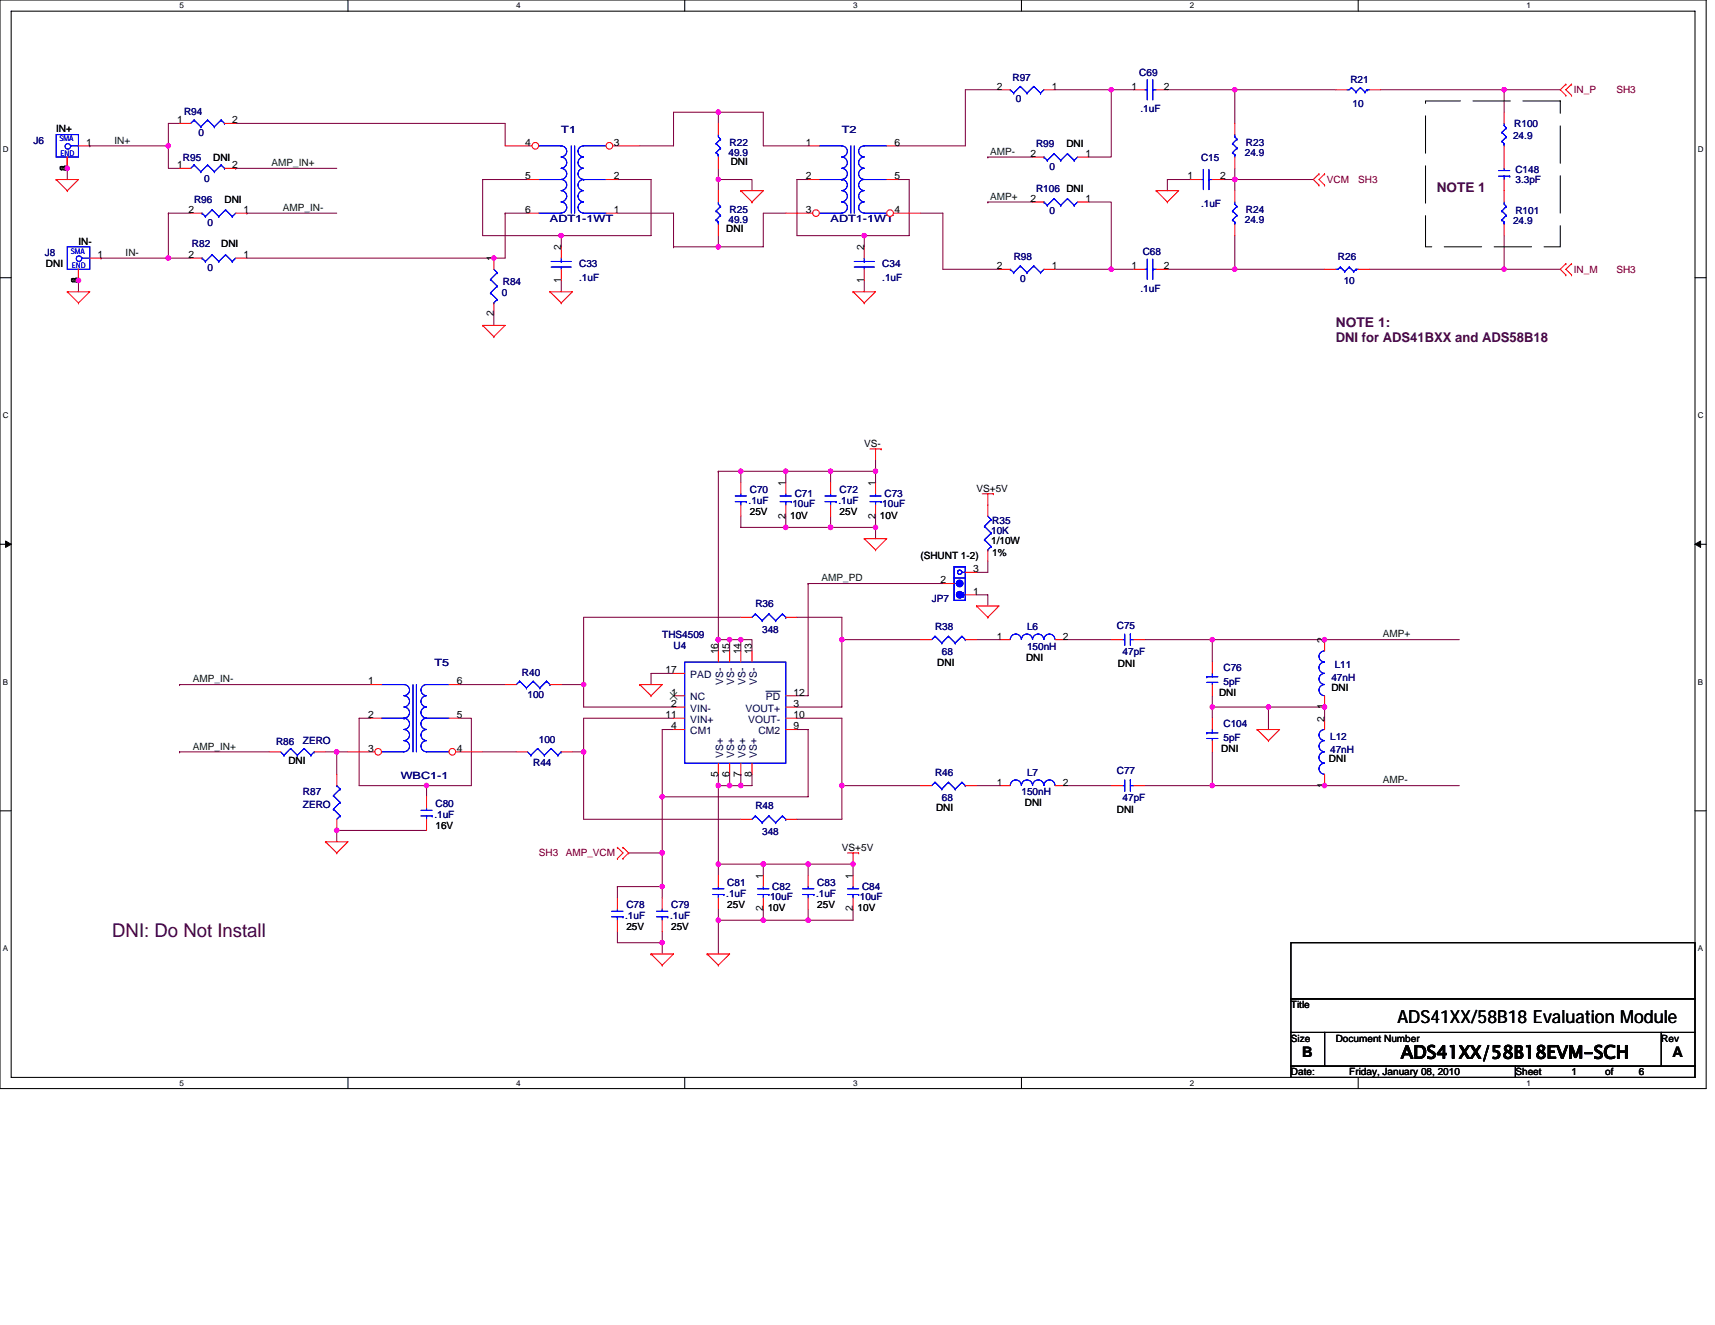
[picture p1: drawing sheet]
<svg xmlns="http://www.w3.org/2000/svg" width="279mm" height="216mm" viewBox="0 0 279 216" stroke-linecap="round" stroke-linejoin="round" font-family="sans-serif">
<path d="M0 0h278v177.4h-278zM1.8 1.8h274.3v173.8h-274.3z" fill="none" stroke="#000" stroke-width=".17"/>
<g fill="#fff">
<path d="M29.3 .2h.7v1.5h-.7z"/>
<path d="M29.3 175.7h.7v1.5h-.7z"/>
</g>
<path d="M56.7 0v1.8M56.7 175.6v1.8" fill="none" stroke="#000" stroke-width=".17"/>
<g fill="#fff">
<path d="M84.1 .2h.7v1.5h-.7z"/>
<path d="M84.1 175.7h.7v1.5h-.7z"/>
</g>
<path d="M111.5 0v1.8M111.5 175.6v1.8" fill="none" stroke="#000" stroke-width=".17"/>
<g fill="#fff">
<path d="M139 .2h.7v1.5h-.7z"/>
<path d="M139 175.7h.7v1.5h-.7z"/>
</g>
<path d="M166.4 0v1.8M166.4 175.6v1.8" fill="none" stroke="#000" stroke-width=".17"/>
<g fill="#fff">
<path d="M193.8 .2h.8v1.5h-.8z"/>
<path d="M193.8 175.7h.8v1.5h-.8z"/>
</g>
<path d="M221.3 0v1.8M221.3 175.6v1.8" fill="none" stroke="#000" stroke-width=".17"/>
<g fill="#fff">
<path d="M248.7 .2h.7v1.5h-.7z"/>
<path d="M248.7 175.7h.7v1.5h-.7z"/>
<path d="M.5 23.5h.9v1.5h-.9z"/>
<path d="M276.6 23.5h1v1.5h-1z"/>
<path d="M.5 67h.9v1.4h-.9z"/>
<path d="M276.6 67h1v1.4h-1z"/>
</g>
<path d="M0 45.3h1.8M276.1 45.3h1.9" fill="none" stroke="#000" stroke-width=".17"/>
<g fill="#fff">
<path d="M.5 110.4h.8v1.5h-.8z"/>
<path d="M276.6 110.4h.9v1.5h-.9z"/>
</g>
<path d="M0 88.7h1.8M276.1 88.7h1.9" fill="none" stroke="#000" stroke-width=".17"/>
<path d="M.9 88.2l.9 .5-.9 .5zM276.1 88.7l1-.5v1z" fill="#000" stroke="#000" stroke-width=".16"/>
<g fill="#fff">
<path d="M.5 153.8h.8v1.5h-.8z"/>
<path d="M276.6 153.8h.9v1.5h-.9z"/>
</g>
<path d="M0 132.1h1.8M276.1 132.1h1.9M210.3 153.6h65.8v9.2h-65.8zM210.3 162.8h65.8v5.4h-65.8zM210.3 168.2h5.5v5.5h-5.5zM210.3 173.7h36.6v1.9h-36.6zM215.8 168.2h54.9v5.5h-54.9zM246.9 173.7h29.2v1.9h-29.2zM270.7 168.2h5.4v5.5h-5.4z" fill="none" stroke="#000" stroke-width=".17"/>
<g fill="none" stroke="#800040" stroke-width=".17">
<path d="M117 18.3h-7.3v5.5h-5.5M117 18.3h.1M117 18.3v1.8M117 18.3h7.4v5.5h7.3M162.8 14.6h-5.5v9.2h-11M171.9 14.6h9.1M181 14.6h.1M181 14.6v11h-3.6M181 14.6h3.7M190.2 14.6h11M201.2 14.6v5.5M201.2 14.6h.1"/>
<path d="M201.2 14.6h16.4M224.9 14.6h20.1M245 14.6h.1M245 14.6h9.2M245 14.6v3.7M11 27.4h.1M11 27.4v1.9M14.6 23.8h.1M14.6 23.8h12.8M27.4 23.8h.1M27.4 23.8v3.6h1.9M27.4 34.7h3.7"/>
<path d="M27.4 34.7h.1M27.4 34.7v7.4M29.3 20.1h-1.9v3.7M38.4 20.1h43.9v3.7M38.4 27.4h.1M38.4 27.4h16.5M40.2 34.7h.1M40.2 34.7h14.7M82.3 34.7v7.4h-1.8M82.3 34.7h.1M82.3 34.7h3.6M85.9 29.3h-7.3v9.1h12.8"/>
<path d="M91.4 38.4h.1M91.4 38.4v1.8M100.6 34.7h9.1v5.5M100.6 29.3h5.5v9.1h-14.7M117 38.4v1.8M117 27.4v1.9M117 29.3h5.5v1.8M117 29.3h.1M117 29.3v1.8M128 34.7h-3.6v5.5h-7.4M131.7 29.3h-1.9v9.1h11M140.8 38.4h.1"/>
<path d="M140.8 38.4v1.8M146.3 29.3h1.8v9.1h-7.3M149.9 34.7h3.7v9.2h9.2M160.9 25.6h.1M160.9 32.9h.1M160.9 25.6h7.3M160.9 32.9h7.3M177.4 32.9h3.6v11M193.8 29.3h-3.6v1.8M199.3 29.3h1.9M201.2 29.3h.1M201.2 38.4v5.5"/>
<path d="M201.2 27.4v1.9M201.2 29.3v1.8M201.2 29.3h12.8M245 38.4v5.5M12.8 45.7h.1M12.8 45.7v1.8M16.4 42.1h.1M16.4 42.1h11M27.4 42.1h3.7M40.2 42.1h40.3M80.5 42.1h.1M80.5 51.2v1.8"/>
<path d="M91.4 45.7v1.8M109.7 40.2h.1M109.7 40.2h7.3M140.8 45.7v1.8M171.9 43.9h9.1M181 43.9h.1M181 43.9h3.7M190.2 43.9h11M201.2 43.9h.1M201.2 43.9h14.6M223.1 43.9h21.9M245 43.9h.1"/>
<path d="M245 43.9h9.2M117 76.8h.1M117 76.8h3.7M117 76.8v27.4M120.7 76.8v1.8M120.7 76.8h7.3M128 76.8h.1M128 76.8h7.3M128 76.8v1.8M135.3 76.8h.1M135.3 76.8h7.3M135.3 76.8v1.8"/>
<path d="M142.6 76.8h.1M142.6 75v1.8M142.6 76.8v1.8M120.7 84.1v1.8h7.3M128 84.1v1.8M128 85.9h.1M128 85.9h14.6M131.7 95.1h.1M131.7 95.1v18.3h-1.9M131.7 95.1h21.9M135.3 84.1v1.8M135.3 85.9h.1"/>
<path d="M142.6 85.9v1.9M142.6 84.1v1.8M159.1 96.9h1.8v1.8M160.9 91.4v1.9h-1.8M29.3 111.5h.1M29.3 111.5h31M60.3 117h-1.8v11h11M75 117h1.8v11h-7.3M75 111.5h7.3M91.4 111.5h3.7M95.1 111.5h.1M95.1 111.5v3.7h14.6"/>
<path d="M109.7 118.9h-1.8v10.9M109.7 109.7h-3.6v1.8M109.7 117h-14.6v5.5M117 104.2v1.9M117 104.2h.1M117 104.2h3.7M118.9 104.2h.1M118.9 104.2v1.9M120.7 104.2v1.9M120.7 100.6h-25.6v10.9M120.7 104.2h1.8v1.9M129.8 118.9h1.9v10.9h-23.8"/>
<path d="M129.8 100.6h7.4v3.6M129.8 117h7.4v11M137.2 104.2v11h-7.4M137.2 104.2h12.7M137.2 104.2h.1M159.1 104.2h3.7M173.7 104.2h7.3M186.5 104.2h11M197.5 104.2h.1M197.5 115.2h.1M197.5 104.2h18.3M197.5 113.4v1.8h9.2"/>
<path d="M197.5 104.2v3.7M197.5 115.2v1.8M206.7 115.2h.1M206.7 115.2h9.1M206.7 115.2v3.7M215.8 104.2h.1M215.8 115.2h.1M215.8 104.2h21.9M215.8 115.2v1.8M29.3 122.5h.1M29.3 122.5h14.6M53 122.5h1.9"/>
<path d="M54.9 122.5h.1M54.9 135.3v1.9M54.9 135.3h.1M54.9 122.5h1.8M54.9 122.5v3.7M54.9 135.3h14.6M69.5 128h.1M69.5 128v1.8M78.6 122.5h5.5M93.3 122.5h1.8M95.1 122.5v11h25.6M95.1 122.5h.1"/>
<path d="M102.4 139h.1M102.4 139h5.5M107.9 129.8h.1M107.9 129.8v9.2M107.9 139h.1M107.9 139v5.5M117 126.2v1.8M117 128v12.8M117 128h.1M117 128h1.9M118.9 128h1.8M118.9 126.2v1.8"/>
<path d="M120.7 126.2h.1M120.7 126.2v1.8M122.5 126.2v1.8h-1.8M137.2 128v5.5h-7.4M137.2 128h.1M137.2 128h12.7M159.1 128h3.7M173.7 128h7.3M186.5 128h11M197.5 122.5v5.5M197.5 128h.1M197.5 128h40.2"/>
<path d="M215.8 128h.1M100.6 144.5v1.8M100.6 144.5h.1M100.6 151.8v1.8h7.3M100.6 144.5h7.3M107.9 153.6h.1M107.9 144.5v1.8M107.9 151.8v1.8M107.9 153.6v1.8M117 149.9v5.5M117 140.8h.1M117 140.8v1.8"/>
<path d="M117 148.1v1.8M117 149.9h.1M117 140.8h7.4M124.4 149.9h.1M124.4 140.8h7.3v1.8M124.4 140.8h.1M124.4 140.8v1.8M124.4 148.1v1.8M131.7 140.8h7.3v1.8M131.7 140.8h.1M131.7 149.9h.1M131.7 148.1v1.8"/>
<path d="M139 148.1v1.8h-22"/>
</g>
<g fill="#f0f" stroke="#f0f" stroke-width=".17">
<circle cx="95.1" cy="111.5" r=".36"/>
<circle cx="107.9" cy="153.6" r=".35"/>
<circle cx="107.9" cy="129.8" r=".35"/>
<circle cx="120.7" cy="104.2" r=".36"/>
<circle cx="118.8" cy="104.2" r=".36"/>
<circle cx="107.9" cy="144.4" r=".35"/>
<circle cx="107.9" cy="139" r=".35"/>
<circle cx="135.3" cy="85.9" r=".36"/>
<circle cx="128" cy="85.9" r=".36"/>
<circle cx="142.6" cy="85.9" r=".36"/>
<circle cx="128" cy="76.8" r=".36"/>
<circle cx="135.3" cy="76.8" r=".36"/>
<circle cx="142.6" cy="76.8" r=".36"/>
<circle cx="215.8" cy="104.2" r=".36"/>
<circle cx="117" cy="104.2" r=".36"/>
<circle cx="215.8" cy="128" r=".36"/>
<circle cx="95.1" cy="122.5" r=".36"/>
<circle cx="120.7" cy="76.8" r=".36"/>
<circle cx="124.3" cy="149.9" r=".36"/>
<circle cx="137.1" cy="104.2" r=".36"/>
<circle cx="124.3" cy="140.8" r=".36"/>
<circle cx="117" cy="140.8" r=".36"/>
<circle cx="139" cy="140.8" r=".36"/>
<circle cx="131.7" cy="140.8" r=".36"/>
<circle cx="118.8" cy="128" r=".36"/>
<circle cx="117" cy="128" r=".36"/>
<circle cx="120.7" cy="128" r=".36"/>
<circle cx="131.7" cy="149.9" r=".36"/>
<circle cx="137.1" cy="128" r=".36"/>
<circle cx="69.5" cy="128" r=".36"/>
<circle cx="54.8" cy="122.5" r=".36"/>
<circle cx="54.8" cy="135.3" r=".36"/>
<circle cx="197.5" cy="104.2" r=".36"/>
<circle cx="197.5" cy="115.2" r=".35"/>
<circle cx="197.5" cy="128" r=".36"/>
<circle cx="215.8" cy="115.2" r=".35"/>
<circle cx="91.4" cy="38.4" r=".36"/>
<circle cx="80.4" cy="42" r=".35"/>
<circle cx="12.8" cy="45.7" r=".36"/>
<circle cx="10.9" cy="27.4" r=".36"/>
<circle cx="117" cy="18.3" r=".36"/>
<circle cx="117" cy="40.2" r=".36"/>
<circle cx="201.2" cy="29.2" r=".36"/>
<circle cx="117" cy="29.2" r=".35"/>
<circle cx="140.8" cy="38.4" r=".36"/>
<circle cx="206.6" cy="115.2" r=".35"/>
<circle cx="117" cy="149.9" r=".36"/>
<circle cx="201.2" cy="14.6" r=".36"/>
<circle cx="201.2" cy="43.9" r=".36"/>
<circle cx="245" cy="14.6" r=".35"/>
<circle cx="245" cy="43.9" r=".35"/>
<circle cx="27.4" cy="23.8" r=".36"/>
<circle cx="27.4" cy="42" r=".36"/>
<circle cx="181" cy="43.9" r=".35"/>
<circle cx="181" cy="14.6" r=".35"/>
</g>
<g fill="none" stroke="#f00" stroke-width=".17">
<path d="M255.1 13.7h.1M255.1 15.5h.1M255.1 13.7l-.9 .9 .9 .9M256 15.5h.1M256 13.7h.1M256 13.7l-.9 .9 .9 .9M9.1 29.3h3.7l-1.8 1.8M9.1 29.3h.1M9.1 29.3l1.9 1.8M11 31.1h.1M29.3 27.4h1.8M36.6 27.4h1.8"/>
<path d="M120.7 31.1h3.7l-1.9 1.8M120.7 31.1h.1M120.7 31.1l1.8 1.8M122.5 32.9h.1M188.4 31.1h3.6l-1.8 1.8M188.4 31.1h.1M188.4 31.1l1.8 1.8M190.2 32.9h.1M214.9 28.3h.1M214.9 30.2h.1M214.9 28.3l-.9 1 .9 .9M215.8 30.2h.1"/>
<path d="M215.8 28.3h.1M215.8 28.3l-.9 1 .9 .9M11 47.5h3.6l-1.8 1.9M11 47.5h.1M11 47.5l1.8 1.9M12.8 49.4h.1M78.6 53h3.7l-1.8 1.9M78.6 53h.1M78.6 53l1.9 1.9M80.5 54.9h.1M89.6 47.5h3.7l-1.9 1.9M89.6 47.5h.1"/>
<path d="M89.6 47.5l1.8 1.9M91.4 49.4h.1M139 47.5h3.6l-1.8 1.9M139 47.5h.1M139 47.5l1.8 1.9M140.8 49.4h.1M255.1 43h.1M255.1 44.8h.1M255.1 43l-.9 .9 .9 .9M256 44.8h.1M256 43h.1M256 43l-.9 .9 .9 .9"/>
<path d="M141.7 73.2h1.9M142.6 73.2v1.8M143.6 73.2h.1M140.8 87.8h3.7l-1.9 1.8M140.8 87.8h.1M140.8 87.8l1.8 1.8M142.6 89.6h.1M159.1 98.7h3.7l-1.9 1.9M159.1 98.7h.1M159.1 98.7l1.8 1.9M160 80.5h1.8M160.9 80.5v1.8"/>
<path d="M161.8 80.5h.1M104.2 111.5h3.7l-1.8 1.9M104.2 111.5h.1M104.2 111.5l1.9 1.9M106.1 113.4h.1M160.9 100.6h.1M204.8 118.9h3.7l-1.8 1.8M204.8 118.9h.1M204.8 118.9l1.9 1.8M53 137.2h3.7l-1.8 1.8M53 137.2h.1M53 137.2l1.9 1.8"/>
<path d="M54.9 139h.1M84.1 122.5h1.8M91.4 122.5h1.9M100.6 139.9h.1M100.6 138.1h.1M100.6 138.1l.9 .9-.9 .9M101.5 138.1h.1M101.5 139.9h.1M101.5 138.1l.9 .9-.9 .9M138.1 139h1.8M139 139v1.8M139.9 139h.1"/>
<path d="M206.7 120.7h.1M106.1 155.4h3.6l-1.8 1.9M106.1 155.4h.1M106.1 155.4l1.8 1.9M107.9 157.3h.1M115.2 155.4h3.7l-1.9 1.9M115.2 155.4h.1M115.2 155.4l1.8 1.9M117 157.3h.1"/>
</g>
<path d="M232.2 16.4h22v23.8h-22z" fill="none" stroke="#000" stroke-width=".16" stroke-dasharray="6.1 2"/>
<g fill="none" stroke="#00f" stroke-width=".17">
<path d="M31.6 26.9h.1M31.6 26.9l-.5 .5M31.6 26.9l1.1 1.1M32.7 28h.1M33.8 26.9h.1M33.8 26.9l-1.1 1.1M33.8 26.9l1.1 1.1M34.9 28h.1M36 26.9h.1M36 26.9l-1.1 1.1M36 26.9l.6 .5M36.6 27.4h.1"/>
<path d="M62.2 111.5h3.6a.91 .91 0 0 1 .9 1 .91 .91 0 0 1-.9 .9 .91 .91 0 0 1 .9 .9 .91 .91 0 0 1-.9 .9M62.2 117h3.6M65.8 115.2a.9 .9 0 0 1 .9 .9 .9 .9 0 0 1-.9 .9M65.8 117a.91 .91 0 0 1 .9 .9 .91 .91 0 0 1-.9 1M65.8 118.9a.9 .9 0 0 1 .9 .9 .9 .9 0 0 1-.9 .9 .91 .91 0 0 1 .9 .9 .91 .91 0 0 1-.9 .9M65.8 117h.1M67.3 111.5v11M67.8 111.5v11M69.5 115.2a.9 .9 0 0 0-.9 .9 .9 .9 0 0 0 .9 .9M69.5 117a.91 .91 0 0 0-.9 .9 .91 .91 0 0 0 .9 1M69.5 118.9a.91 .91 0 0 0-.9 .9 .91 .91 0 0 0 .9 .9 .9 .9 0 0 0-.9 .9 .9 .9 0 0 0 .9 .9M69.5 117h3.7"/>
<path d="M73.2 111.5h-3.7a.91 .91 0 0 0-.9 1 .91 .91 0 0 0 .9 .9 .91 .91 0 0 0-.9 .9 .91 .91 0 0 0 .9 .9M62.2 122.5h3.6M69.5 122.5h3.7M85.9 122.5l.6 .6M86.5 123.1h.1M87.6 122h.1M87.6 122l-1.1 1.1M87.6 122l1.1 1.1M88.7 123.1h.1M89.8 122h.1M89.8 122l-1.1 1.1M89.8 122l1.1 1.1"/>
<path d="M90.9 123.1h.1M91.4 122.5h.1M91.4 122.5l-.5 .6"/>
</g>
<circle cx="61.6" cy="122.5" r=".54" fill="#fff" stroke="#f00" stroke-width=".17"/>
<path d="M60.3 117h1.9M60.3 111.5h1.9M73.2 117h1.8M73.2 111.5h1.8M56.7 122.5h4.4" fill="none" stroke="#f00" stroke-width=".17"/>
<circle cx="73.7" cy="122.5" r=".54" fill="#fff" stroke="#f00" stroke-width=".17"/>
<g fill="none" stroke="#f00" stroke-width=".17">
<path d="M162.8 14.6h1.8M170.1 14.6h1.8M184.7 14.6h1.8M188.4 14.6h1.8M217.6 14.6h1.9M223.1 14.6h1.8M245 18.3v1.8M11 25.6v1.8M12.8 23.8h1.8M29.3 20.1h1.8M31.1 34.7h1.8M36.6 20.1h1.8"/>
<path d="M38.4 34.7h1.8M117 20.1v1.8M117 25.6v1.8M168.2 25.6h1.9M175.6 25.6h1.8M193.8 29.3h1.9M197.5 29.3h1.8M201.2 20.1v1.8M201.2 25.6v1.8M245 23.8v3.6M245 29.3v1.8M12.8 43.9v1.8"/>
<path d="M14.6 42.1h1.8M91.4 40.2v1.9M91.4 43.9v1.8M162.8 43.9h1.8M170.1 43.9h1.8M120.7 78.6v1.9M128 78.6v1.9M120.7 82.3v1.8M128 82.3v1.8M153.6 95.1h1.8M157.3 96.9h1.8M157.3 93.3h1.8"/>
<path d="M160.9 82.3v1.8M160.9 89.6v1.8M109.7 113.4h1.8M109.7 115.2h1.8M109.7 118.9h1.8M109.7 117h1.8M109.7 109.7h1.8M117 106.1v1.8M118.9 106.1v1.8M120.7 106.1v1.8M120.7 100.6h1.8M122.5 106.1v1.8"/>
<path d="M128 100.6h1.8M128 113.4h1.8M128 115.2h1.8M128 118.9h1.8M128 117h1.8M162.8 104.2h1.8M171.9 104.2h1.8M181 104.2h1.9M184.7 104.2h1.8M197.5 117v1.9M215.8 104.2v1.9M215.8 113.4v1.8"/>
<path d="M215.8 117v1.9M69.5 129.8v1.9M69.5 133.5v1.8M74.3 122.5h4.3M117 124.4v1.8M118.9 124.4v1.8M120.7 124.4v1.8M122.5 124.4v1.8M149.9 128h1.9M157.3 128h1.8M162.8 128h1.8M171.9 128h1.8"/>
<path d="M181 128h1.9M184.7 128h1.8M197.5 120.7v1.8M215.8 126.2v1.8M107.9 146.3v1.8M107.9 149.9v1.9"/>
</g>
<g fill="none" stroke="#00f" stroke-width=".17">
<path d="M31.6 19.6h.1M31.6 19.6l-.5 .5M31.6 19.6l1.1 1.1M33.8 19.6h.1M33.8 19.6l-1.1 1.1M33.8 19.6l1.1 1.1M36 19.6h.1M36 19.6l-1.1 1.1M36 19.6l.6 .5M164.6 14.6h.1M164.6 14.6l.5 .6M165.1 15.2h.1"/>
<path d="M166.2 14.1h.1M166.2 14.1l1.1 1.1M166.2 14.1l-1.1 1.1M167.3 15.2h.1M168.4 14.1h.1M168.4 14.1l1.1 1.1M168.4 14.1l-1.1 1.1M169.5 15.2h.1M170.1 14.6l-.6 .6M186.5 14.6h.4M186.9 13v3.3M187.8 13v3.3"/>
<path d="M187.8 14.6h.1M187.8 14.6h.6M220.2 14.3h.1M220.2 14.3l-.4 .3h-.3M220.2 14.3l.7 .7M220.9 15h.1M221.6 14.3h.1M221.6 14.3l-.7 .7M221.6 14.3l.8 .7M222.4 15h.1M222.7 14.6h.1M222.7 14.6l-.3 .4"/>
<path d="M222.7 14.6h.4M9.1 21.9h3.7v3.7h-3.7zM11.5 23.8h1.3M32.7 20.7h.1M32.9 34.7h.1M32.9 34.7l.6 .6M33.5 35.3h.1M34.6 34.2h.1M34.6 34.2l1 1.1M34.6 34.2l-1.1 1.1M34.9 20.7h.1M35.6 35.3h.1"/>
<path d="M36.6 20.1h.1M36.7 34.2h.1M36.7 34.2l1.1 1.1M36.7 34.2l-1.1 1.1M37.8 35.3h.1M38.4 34.7l-.6 .6M87.8 23.8h3.6a.9 .9 0 0 1 .9 .9 .9 .9 0 0 1-.9 .9 .92 .92 0 0 1 .9 .9 .92 .92 0 0 1-.9 .9M87.8 34.7h3.6M87.8 29.3h3.6M91.4 29.3a.9 .9 0 0 1 .9 .9 .9 .9 0 0 1-.9 .9M91.4 27.4a.9 .9 0 0 1 .9 .9 .9 .9 0 0 1-.9 .9M91.4 31.1a.91 .91 0 0 1 .9 .9 .91 .91 0 0 1-.9 .9 .91 .91 0 0 1 .9 .9 .91 .91 0 0 1-.9 .9"/>
<path d="M93.1 23.8v10.9M93.6 23.8v10.9M95.1 29.3a.9 .9 0 0 0-.9 .9 .9 .9 0 0 0 .9 .9M95.1 27.4a.9 .9 0 0 0-.9 .9 .9 .9 0 0 0 .9 .9M95.1 31.1a.91 .91 0 0 0-.9 .9 .91 .91 0 0 0 .9 .9 .91 .91 0 0 0-.9 .9 .91 .91 0 0 0 .9 .9M95.1 34.7h3.6M95.1 29.3h.1M95.1 29.3h3.6M98.7 23.8h-3.6a.91 .91 0 0 0-.9 .9 .91 .91 0 0 0 .9 .9 .91 .91 0 0 0-.9 .9 .91 .91 0 0 0 .9 .9M116.7 23.4h.1M116.7 24.9h.1M116.7 23.4l.7 .7"/>
<path d="M116.7 24.9l.3 .3M117 25.2h.1M117 21.9v.4l.4 .4M117 25.2v.4M117.4 22.7h.1M117.4 24.1h.1M117.4 22.7l-.7 .7M117.4 24.1l-.7 .8M170.1 25.6h.1M170.1 25.6l.5 .5M170.6 26.1h.1M171.7 25h.1"/>
<path d="M171.7 25l1.1 1.1M171.7 25l-1.1 1.1M172.8 26.1h.1M173.9 25h.1M173.9 25l1.1 1.1M173.9 25l-1.1 1.1M175 26.1h.1M175.6 25.6l-.6 .5M195.7 29.3h.3M196 27.6v3.3M197 27.6v3.3M197 29.3h.1"/>
<path d="M197 29.3h.5M200.8 23.4h.1M200.8 24.9h.1M200.8 23.4l.7 .7M200.8 24.9l.4 .3M201.2 25.2h.1M201.2 21.9v.4l.3 .4M201.2 25.2v.4M201.5 22.7h.1M201.5 24.1h.1M201.5 22.7l-.7 .7M201.5 24.1l-.7 .8"/>
<path d="M244.1 27.8h1.9M244.1 28.7h1.9M244.7 21.6h.1M244.7 23h.1M244.7 21.6l.7 .7M244.7 23l.3 .4M245 23.4h.1M245 20.1v.4l.4 .3M245 27.4v.4M245 28.7v.6M245 23.4v.4M245.4 20.8h.1"/>
<path d="M245.4 22.3h.1M245.4 20.8l-.7 .8M245.4 22.3l-.7 .7M246 28.7h.1M11 40.2h3.6v3.7h-3.6zM13.3 42.1h1.3M89.8 42.6h3.3M89.8 43.5h3.3M91.4 43.5v.4M91.4 42.6h.1M91.4 42.1v.5M164.6 43.9h.1"/>
<path d="M164.6 43.9l.5 .5M165.1 44.4h.1M166.2 43.3h.1M166.2 43.3l1.1 1.1M166.2 43.3l-1.1 1.1M167.3 44.4h.1M168.4 43.3h.1M168.4 43.3l1.1 1.1M168.4 43.3l-1.1 1.1M169.5 44.4h.1M170.1 43.9l-.6 .5M119.8 80.8h1.8"/>
<path d="M119.8 81.7h1.8M120.7 80.5v.3M120.7 81.7v.6M121.6 81.7h.1M127.1 80.8h1.8M127.1 81.7h1.8M128 80.5v.3M128 81.7v.6M128.9 81.7h.1M155.4 92.4h1.9v5.4h-1.9zM155.4 94.2h.1M155.4 95.1h.6"/>
<path d="M155.4 94.2h1.9M156 96.6h.9v.7h-.9zM156.7 93.3h.6M156.9 96.9h.1M156.9 96.9h.4M160.4 85.8h.1M160.4 87.9h.1M160.4 85.8l1.1 1.1M160.4 87.9l1.1 1.1M160.9 89.6h.1M160.9 84.1l.6 .6M161.5 84.7h.1"/>
<path d="M161.5 86.9h.1M161.5 89h.1M161.5 84.7l-1.1 1.1M161.5 89l-.6 .6M161.5 86.9l-1.1 1M111.5 107.9h16.5v16.5h-16.5zM123.1 100h.1M123.1 100l-.6 .6M123.1 100l1.1 1.1M124.2 101.1h.1M125.3 100h.1M125.3 100l-1.1 1.1"/>
<path d="M125.3 100l1.1 1.1M126.4 101.1h.1M127.5 100h.1M127.5 100l-1.1 1.1M127.5 100l.5 .6M128 100.6h.1M164.6 104.2a.9 .9 0 0 1 .9-.9 .9 .9 0 0 1 .9 .9M166.4 104.2a.9 .9 0 0 1 .9-.9 .9 .9 0 0 1 .9 .9M168.2 104.2a.91 .91 0 0 1 .9-.9 .91 .91 0 0 1 1 .9M170.1 104.2a.9 .9 0 0 1 .9-.9 .9 .9 0 0 1 .9 .9M182.9 104.2h.3M183.2 103.3v1.9"/>
<path d="M184.1 104.2h.6M184.1 103.3h.1M184.1 103.3v1.9M196.6 119.4h.1M196.6 119.4h1.8M197.5 118.9v.5M215.8 118.9a.91 .91 0 0 0-.9 .9 .91 .91 0 0 0 .9 .9 .9 .9 0 0 0-.9 .9 .9 .9 0 0 0 .9 .9M215.8 111.5a.9 .9 0 0 0-.9 .9 .9 .9 0 0 0 .9 .9M215.8 107.9a.92 .92 0 0 0-.9 .9 .92 .92 0 0 0 .9 .9 .9 .9 0 0 0-.9 .9 .9 .9 0 0 0 .9 .9M215.8 106.1a.9 .9 0 0 0-.9 .9 .9 .9 0 0 0 .9 .9M68.6 132h1.8M68.6 132.9h1.8"/>
<path d="M69.5 131.7v.3M69.5 132.9v.6M70.4 132.9h.1M152.3 127.5h.1M152.3 127.5l-.5 .5M152.3 127.5l1.1 1.1M153.4 128.6h.1M154.5 127.5h.1M154.5 127.5l-1.1 1.1M154.5 127.5l1.1 1.1M155.6 128.6h.1M156.7 127.5h.1"/>
<path d="M156.7 127.5l-1.1 1.1M156.7 127.5l.6 .5M157.3 128h.1M164.6 128a.9 .9 0 0 1 .9-.9 .9 .9 0 0 1 .9 .9M166.4 128a.9 .9 0 0 1 .9-.9 .9 .9 0 0 1 .9 .9M168.2 128a.91 .91 0 0 1 .9-.9 .91 .91 0 0 1 1 .9M170.1 128a.9 .9 0 0 1 .9-.9 .9 .9 0 0 1 .9 .9M182.9 128h.3M183.2 127.1v1.8M184.1 128h.6M184.1 127.1h.1M184.1 127.1v1.8"/>
<path d="M196.6 120.3h1.8M197.5 120.3v.4M215.8 122.5a.92 .92 0 0 0-.9 .9 .92 .92 0 0 0 .9 1 .9 .9 0 0 0-.9 .9 .9 .9 0 0 0 .9 .9M107 148.5h1.8M107 149.4h1.8M107.9 148.1v.4M107.9 149.4v.5M108.8 149.4h.1"/>
<circle cx="11" cy="23.9" r=".45"/>
<circle cx="12.9" cy="42.1" r=".45"/>
<circle cx="156.3" cy="95.1" r=".36"/>
<circle cx="156.3" cy="93.2" r=".35"/>
</g>
<g fill="#00f" stroke="#00f" stroke-width=".17">
<circle cx="156.3" cy="95.1" r=".54"/>
<circle cx="156.3" cy="96.9" r=".54"/>
</g>
<path d="M109.2 112.8l1.1 1.1M110.3 112.8l-1.1 1.1" fill="none" stroke="#00db00" stroke-width=".16"/>
<path d="M124.8 112.6h2.3" fill="none" stroke="#000040" stroke-width=".16"/>
<circle cx="99.3" cy="23.8" r=".54" fill="#fff" stroke="#f00" stroke-width=".17"/>
<path d="M85.9 29.3h1.9M85.9 34.7h1.9M98.7 29.3h1.9M98.7 34.7h1.9M99.8 23.8h4.4" fill="none" stroke="#f00" stroke-width=".17"/>
<circle cx="87.2" cy="23.8" r=".54" fill="#fff" stroke="#f00" stroke-width=".17"/>
<g fill="none" stroke="#f00" stroke-width=".17">
<path d="M82.3 23.8h4.4M117 31.1v1.8M117 36.6v1.8M168.2 32.9h1.9M175.6 32.9h1.8M201.2 31.1v1.8M201.2 36.6v1.8M245 31.1v1.8M245 36.6v1.8M31.1 42.1h1.8M38.4 42.1h1.8M80.5 42.1v1.8"/>
<path d="M80.5 49.4v1.8M140.8 40.2v1.9M140.8 43.9v1.8M215.8 43.9h1.8M221.3 43.9h1.8M135.3 78.6v1.9M142.6 78.6v1.9M135.3 82.3v1.8M142.6 82.3v1.8M82.3 111.5h1.8M89.6 111.5h1.8M149.9 104.2h1.9"/>
<path d="M157.3 104.2h1.8M197.5 107.9v1.8M197.5 111.5v1.9M43.9 122.5h1.8M51.2 122.5h1.8M54.9 126.2v1.8M54.9 133.5v1.8M120.7 133.5h1.8M128 133.5h1.8M100.6 146.3v1.8M100.6 149.9v1.9M117 142.6v1.9"/>
<path d="M117 146.3v1.8M124.4 142.6v1.9M124.4 146.3v1.8M131.7 142.6v1.9M131.7 146.3v1.8M139 142.6v1.9M139 146.3v1.8"/>
</g>
<g fill="none" stroke="#00f" stroke-width=".17">
<path d="M116.7 34.4h.1M116.7 35.8h.1M116.7 34.4l.7 .7M116.7 35.8l.3 .4M117 36.2h.1M117 32.9v.4l.4 .3M117 36.2v.4M117.4 33.6h.1M117.4 35.1h.1M117.4 33.6l-.7 .8M117.4 35.1l-.7 .7M133.5 34.7h3.7"/>
<path d="M133.5 23.8h3.7M133.5 29.3h3.7M137.1 27.4a.9 .9 0 0 1 .9 .9 .9 .9 0 0 1-.9 .9 .91 .91 0 0 1 .9 .9 .91 .91 0 0 1-.9 1M137.1 31.1a.91 .91 0 0 1 .9 .9 .91 .91 0 0 1-.9 .9 .91 .91 0 0 1 .9 .9 .91 .91 0 0 1-.9 .9M137.1 23.8a.91 .91 0 0 1 .9 .9 .91 .91 0 0 1-.9 .9 .91 .91 0 0 1 .9 .9 .91 .91 0 0 1-.9 .9M137.2 29.3h.1M138.6 23.8v10.9M139.2 23.8v10.9M140.8 27.4a.9 .9 0 0 0-.9 .9 .9 .9 0 0 0 .9 .9M140.8 29.3a.9 .9 0 0 0-.9 .9 .9 .9 0 0 0 .9 .9M140.8 31.1a.92 .92 0 0 0-.9 .9 .92 .92 0 0 0 .9 .9 .9 .9 0 0 0-.9 .9 .9 .9 0 0 0 .9 .9M140.8 29.3h3.7"/>
<path d="M140.8 34.7h3.7M144.5 23.8h-3.7a.91 .91 0 0 0-.9 .9 .91 .91 0 0 0 .9 .9 .91 .91 0 0 0-.9 .9 .91 .91 0 0 0 .9 .9M170.1 32.9h.1M170.1 32.9l.5 .6M170.6 33.5h.1M171.7 32.4h.1M171.7 32.4l1.1 1.1M171.7 32.4l-1.1 1.1M172.8 33.5h.1M173.9 32.4h.1M173.9 32.4l1.1 1.1M173.9 32.4l-1.1 1.1"/>
<path d="M175 33.5h.1M175.6 32.9l-.6 .6M200.8 34.4h.1M200.8 35.8h.1M200.8 34.4l.7 .7M200.8 35.8l.4 .4M201.2 36.2h.1M201.2 32.9v.4l.3 .3M201.2 36.2v.4M201.5 33.6h.1M201.5 35.1h.1M201.5 33.6l-.7 .8"/>
<path d="M201.5 35.1l-.7 .7M244.7 34.4h.1M244.7 35.8h.1M244.7 34.4l.7 .7M244.7 35.8l.3 .4M245 36.2h.1M245 32.9v.4l.4 .3M245 36.2v.4M245.4 33.6h.1M245.4 35.1h.1M245.4 33.6l-.7 .8M245.4 35.1l-.7 .7"/>
<path d="M32.9 42.1h.1M32.9 42.1l.6 .5M33.5 42.6h.1M34.6 41.5h.1M34.6 41.5l1 1.1M34.6 41.5l-1.1 1.1M35.6 42.6h.1M36.7 41.5h.1M36.7 41.5l1.1 1.1M36.7 41.5l-1.1 1.1M37.8 42.6h.1M38.4 42.1l-.6 .5"/>
<path d="M79.9 45.5h.1M79.9 47.7h.1M79.9 45.5l1.1 1.1M79.9 47.7l1.1 1.1M80.5 49.4h.1M80.5 43.9l.5 .5M81 44.4h.1M81 46.6h.1M81 48.8h.1M81 44.4l-1.1 1.1M81 46.6l-1.1 1.1M81 48.8l-.5 .6"/>
<path d="M139.2 42.6h3.3M139.2 43.5h3.3M140.8 43.5v.4M140.8 42.6h.1M140.8 42.1v.5M218.4 43.5h.1M218.4 43.5l-.4 .4h-.4M218.4 43.5l.7 .7M219.1 44.2h.1M219.8 43.5h.1M219.8 43.5l-.7 .7M219.8 43.5l.7 .7"/>
<path d="M220.5 44.2h.1M220.9 43.9h.1M220.9 43.9l-.4 .3M220.9 43.9h.4M134.4 80.8h1.8M134.4 81.7h1.8M135.3 80.5v.3M135.3 81.7v.6M136.2 81.7h.1M141.7 80.8h1.9M141.7 81.7h1.9M142.6 80.5v.3"/>
<path d="M142.6 81.7v.6M143.6 81.7h.1M84.7 111h.1M84.7 111l-.6 .5M84.7 111l1.1 1.1M85.8 112.1h.1M86.9 111h.1M86.9 111l-1.1 1.1M86.9 111l1 1.1M87.9 112.1h.1M89 111h.1M89 111l-1.1 1.1"/>
<path d="M89 111l.6 .5M89.6 111.5h.1M152.3 103.7h.1M152.3 103.7l-.5 .5M152.3 103.7l1.1 1.1M153.4 104.8h.1M154.5 103.7h.1M154.5 103.7l-1.1 1.1M154.5 103.7l1.1 1.1M155.6 104.8h.1M156.7 103.7h.1M156.7 103.7l-1.1 1.1"/>
<path d="M156.7 103.7l.6 .5M157.3 104.2h.1M196.6 111.2h1.8M196.6 110.3h.1M196.6 110.3h1.8M197.5 111.2v.3M197.5 109.7v.6M45.7 122.5l.6 .6M46.3 123.1h.1M47.3 122h.1M47.3 122l-1 1.1M47.3 122l1.2 1.1"/>
<path d="M48.5 123.1h.1M49.6 122h.1M49.6 122l1.1 1.1M49.6 122l-1.1 1.1M50.7 123.1h.1M51.2 122.5h.1M51.2 122.5l-.5 .6M54.3 131.8h.1M54.3 129.6h.1M54.3 131.8l1.1 1.1M54.3 129.6l1.1 1.1M54.9 128h.1"/>
<path d="M54.9 128l.5 .6M55.4 132.9h.1M55.4 130.7h.1M55.4 128.6h.1M55.4 132.9l-.5 .6M55.4 130.7l-1.1 1.1M55.4 128.6l-1.1 1M123.1 132.9h.1M123.1 132.9l-.6 .6M123.1 132.9l1.1 1.1M124.2 134h.1M125.3 132.9h.1"/>
<path d="M125.3 132.9l-1.1 1.1M125.3 132.9l1.1 1.1M126.4 134h.1M127.5 132.9h.1M127.5 132.9l-1.1 1.1M127.5 132.9l.5 .6M128 133.5h.1M99.7 148.5h1.8M99.7 149.4h1.8M100.6 148.1v.4M100.6 149.4v.5M101.5 149.4h.1"/>
<path d="M116.1 144.8h1.8M116.1 145.8h1.8M117 144.5v.3M117 145.8v.5M117.9 145.8h.1M123.4 144.8h1.9M123.4 145.8h1.9M124.4 144.5v.3M124.4 145.8v.5M125.3 145.8h.1M130.7 144.8h1.9M130.7 145.8h1.9"/>
<path d="M131.7 144.5v.3M131.7 145.8v.5M132.6 145.8h.1M138.1 144.8h1.8M138.1 145.8h1.8M139 144.5v.3M139 145.8v.5M139.9 145.8h.1"/>
</g>
<circle cx="132.9" cy="34.7" r=".54" fill="#fff" stroke="#f00" stroke-width=".17"/>
<path d="M128 34.7h4.4M131.7 29.3h1.8M131.7 23.8h1.8M144.5 29.3h1.8M144.5 23.8h1.8" fill="none" stroke="#f00" stroke-width=".17"/>
<circle cx="145" cy="34.7" r=".54" fill="#fff" stroke="#f00" stroke-width=".17"/>
<path d="M145.6 34.7h4.3M184.7 43.9h1.8M188.4 43.9h1.8" fill="none" stroke="#f00" stroke-width=".17"/>
<path d="M186.5 43.9h.4M186.9 42.2v3.3M187.8 42.2v3.3M187.8 43.9h.1M187.8 43.9h.6" fill="none" stroke="#00f" stroke-width=".17"/>
<g fill="#f0f" stroke="#f0f" stroke-width=".17">
<circle cx="95.1" cy="111.5" r=".36"/>
<circle cx="107.9" cy="153.6" r=".35"/>
<circle cx="107.9" cy="129.8" r=".35"/>
<circle cx="120.7" cy="104.2" r=".36"/>
<circle cx="118.8" cy="104.2" r=".36"/>
<circle cx="107.9" cy="144.4" r=".35"/>
<circle cx="107.9" cy="139" r=".35"/>
<circle cx="135.3" cy="85.9" r=".36"/>
<circle cx="128" cy="85.9" r=".36"/>
<circle cx="142.6" cy="85.9" r=".36"/>
<circle cx="128" cy="76.8" r=".36"/>
<circle cx="135.3" cy="76.8" r=".36"/>
<circle cx="142.6" cy="76.8" r=".36"/>
<circle cx="215.8" cy="104.2" r=".36"/>
<circle cx="117" cy="104.2" r=".36"/>
<circle cx="215.8" cy="128" r=".36"/>
<circle cx="95.1" cy="122.5" r=".36"/>
<circle cx="120.7" cy="76.8" r=".36"/>
<circle cx="124.3" cy="149.9" r=".36"/>
<circle cx="137.1" cy="104.2" r=".36"/>
<circle cx="124.3" cy="140.8" r=".36"/>
<circle cx="117" cy="140.8" r=".36"/>
<circle cx="139" cy="140.8" r=".36"/>
<circle cx="131.7" cy="140.8" r=".36"/>
<circle cx="118.8" cy="128" r=".36"/>
<circle cx="117" cy="128" r=".36"/>
<circle cx="120.7" cy="128" r=".36"/>
<circle cx="131.7" cy="149.9" r=".36"/>
<circle cx="137.1" cy="128" r=".36"/>
<circle cx="69.5" cy="128" r=".36"/>
<circle cx="54.8" cy="122.5" r=".36"/>
<circle cx="54.8" cy="135.3" r=".36"/>
<circle cx="197.5" cy="104.2" r=".36"/>
<circle cx="197.5" cy="115.2" r=".35"/>
<circle cx="197.5" cy="128" r=".36"/>
<circle cx="215.8" cy="115.2" r=".35"/>
<circle cx="91.4" cy="38.4" r=".36"/>
<circle cx="80.4" cy="42" r=".35"/>
<circle cx="12.8" cy="45.7" r=".36"/>
<circle cx="10.9" cy="27.4" r=".36"/>
<circle cx="117" cy="18.3" r=".36"/>
<circle cx="117" cy="40.2" r=".36"/>
<circle cx="201.2" cy="29.2" r=".36"/>
<circle cx="117" cy="29.2" r=".35"/>
<circle cx="140.8" cy="38.4" r=".36"/>
<circle cx="206.6" cy="115.2" r=".35"/>
<circle cx="117" cy="149.9" r=".36"/>
<circle cx="201.2" cy="14.6" r=".36"/>
<circle cx="201.2" cy="43.9" r=".36"/>
<circle cx="245" cy="14.6" r=".35"/>
<circle cx="245" cy="43.9" r=".35"/>
<circle cx="27.4" cy="23.8" r=".36"/>
<circle cx="27.4" cy="42" r=".36"/>
<circle cx="181" cy="43.9" r=".35"/>
<circle cx="181" cy="14.6" r=".35"/>
</g>
<text font-size="3.1" fill="#400040" x="18.3" y="152.7">DNI: Do Not Install</text>
<g font-size="2.9">
<text x="227.7" y="166.8">ADS41XX/58B18 Evaluation Module</text>
<text x="228.2" y="172.5">ADS41XX/58B18EVM-SCH</text>
</g>
<g font-size="2.4">
<text x="212.1" y="172.3">B</text>
<text x="272.5" y="172.3">A</text>
</g>
<g font-size="2.2" fill="#400040">
<text x="234.1" y="31.3">NOTE 1</text>
<text x="217.6" y="53.2">NOTE 1:</text>
<text x="217.6" y="55.8">DNI for ADS41BXX and ADS58B18</text>
</g>
<g font-size="1.7">
<text x="162.4" y="14.6">2</text>
<text x="171.3" y="14.6">1</text>
<text x="184.3" y="14.6">1</text>
<text x="189.6" y="14.6">2</text>
<text x="14.1" y="23.7">1</text>
<text x="28.9" y="20.1">1</text>
<text x="37.8" y="20.1">2</text>
<text x="85.6" y="23.7">4</text>
<text x="100" y="23.7">3</text>
<text x="131.3" y="23.7">1</text>
<text x="145.7" y="23.7">6</text>
<text x="10.9" y="27.8" transform="rotate(-90 10.9 27.8)">5</text>
<text x="10.9" y="27.8" transform="rotate(-90 10.9 27.8)">2</text>
<text x="10.9" y="27.8" transform="rotate(-90 10.9 27.8)">3</text>
<text x="10.9" y="27.8" transform="rotate(-90 10.9 27.8)">4</text>
<text x="28.9" y="27.4">1</text>
<text x="37.8" y="27.4">2</text>
<text x="85.6" y="29.2">5</text>
<text x="100" y="29.2">2</text>
<text x="131.3" y="29.2">2</text>
<text x="145.7" y="29.2">5</text>
<text x="167.9" y="25.6">2</text>
<text x="176.8" y="25.6">1</text>
<text x="193.5" y="29.2">1</text>
<text x="198.8" y="29.2">2</text>
<text x="30.7" y="34.7">2</text>
<text x="39.7" y="34.7">1</text>
<text x="85.6" y="34.7">6</text>
<text x="100" y="34.7">1</text>
<text x="131.3" y="34.7">3</text>
<text x="145.7" y="34.7">4</text>
<text x="167.9" y="32.9">2</text>
<text x="176.8" y="32.9">1</text>
<text x="91.4" y="40.8" transform="rotate(-90 91.4 40.8)">2</text>
<text x="140.8" y="40.8" transform="rotate(-90 140.8 40.8)">2</text>
<text x="12.8" y="46.1" transform="rotate(-90 12.8 46.1)">5</text>
<text x="12.8" y="46.1" transform="rotate(-90 12.8 46.1)">2</text>
<text x="12.8" y="46.1" transform="rotate(-90 12.8 46.1)">3</text>
<text x="12.8" y="46.1" transform="rotate(-90 12.8 46.1)">4</text>
<text x="15.9" y="42">1</text>
<text x="30.7" y="42">2</text>
<text x="39.7" y="42">1</text>
<text x="80.4" y="42.6" transform="rotate(-90 80.4 42.6)">1</text>
<text x="91.4" y="46.1" transform="rotate(-90 91.4 46.1)">1</text>
<text x="140.8" y="46.1" transform="rotate(-90 140.8 46.1)">1</text>
<text x="162.4" y="43.9">2</text>
<text x="171.3" y="43.9">1</text>
<text x="184.3" y="43.9">1</text>
<text x="189.6" y="43.9">2</text>
<text x="80.4" y="51.6" transform="rotate(-90 80.4 51.6)">2</text>
<text x="128" y="79.2" transform="rotate(-90 128 79.2)">1</text>
<text x="142.6" y="79.2" transform="rotate(-90 142.6 79.2)">1</text>
<text x="128" y="84.5" transform="rotate(-90 128 84.5)">2</text>
<text x="142.6" y="84.5" transform="rotate(-90 142.6 84.5)">2</text>
<text x="153.2" y="95.1">2</text>
<text x="158.5" y="93.2">3</text>
<text x="158.5" y="96.9">1</text>
<text x="117" y="106.6" transform="rotate(-90 117 106.6)">16</text>
<text x="118.9" y="106.6" transform="rotate(-90 118.9 106.6)">15</text>
<text x="120.7" y="106.6" transform="rotate(-90 120.7 106.6)">14</text>
<text x="122.5" y="106.6" transform="rotate(-90 122.5 106.6)">13</text>
<text x="162.4" y="104.2">1</text>
<text x="173.2" y="104.2">2</text>
<text x="215.8" y="104.8" transform="rotate(-90 215.8 104.8)">2</text>
<text x="60" y="111.5">1</text>
<text x="74.4" y="111.5">6</text>
<text x="108.4" y="109.7">17</text>
<text x="109.3" y="113.3">1</text>
<text x="129.3" y="113.3">12</text>
<text x="60" y="117">2</text>
<text x="74.4" y="117">5</text>
<text x="108.4" y="117">11</text>
<text x="109.3" y="115.2">2</text>
<text x="109.3" y="118.9">4</text>
<text x="129.3" y="117">10</text>
<text x="129.3" y="115.2">3</text>
<text x="129.3" y="118.9">9</text>
<text x="215.8" y="117.6" transform="rotate(-90 215.8 117.6)">2</text>
<text x="215.8" y="115.6" transform="rotate(-90 215.8 115.6)">1</text>
<text x="60" y="122.5">3</text>
<text x="74.4" y="122.5">4</text>
<text x="117" y="126.6" transform="rotate(-90 117 126.6)">5</text>
<text x="118.9" y="126.6" transform="rotate(-90 118.9 126.6)">6</text>
<text x="120.7" y="126.6" transform="rotate(-90 120.7 126.6)">7</text>
<text x="122.5" y="126.6" transform="rotate(-90 122.5 126.6)">8</text>
<text x="162.4" y="128">1</text>
<text x="173.2" y="128">2</text>
<text x="215.8" y="128.4" transform="rotate(-90 215.8 128.4)">1</text>
<text x="124.3" y="143.2" transform="rotate(-90 124.3 143.2)">1</text>
<text x="139" y="143.2" transform="rotate(-90 139 143.2)">1</text>
<text x="124.3" y="148.5" transform="rotate(-90 124.3 148.5)">2</text>
<text x="139" y="148.5" transform="rotate(-90 139 148.5)">2</text>
</g>
<g font-size="1.7" fill="#000040">
<text x="112.5" y="110.5">PAD</text>
<text x="117.8" y="111.6" transform="rotate(-90 117.8 111.6)">VS-</text>
<text x="119.6" y="111.6" transform="rotate(-90 119.6 111.6)">VS-</text>
<text x="121.5" y="111.6" transform="rotate(-90 121.5 111.6)">VS-</text>
<text x="123.3" y="111.6" transform="rotate(-90 123.3 111.6)">VS-</text>
<text x="112.5" y="114.1">NC</text>
<text x="112.5" y="116">VIN-</text>
<text x="112.5" y="119.6">CM1</text>
<text x="112.5" y="117.8">VIN+</text>
<text x="121.5" y="116">VOUT+</text>
<text x="121.9" y="117.8">VOUT-</text>
<text x="123.6" y="119.6">CM2</text>
<text x="124.8" y="114.1">PD</text>
<text x="117.8" y="123.4" transform="rotate(-90 117.8 123.4)">VS+</text>
<text x="119.6" y="123.4" transform="rotate(-90 119.6 123.4)">VS+</text>
<text x="121.5" y="123.4" transform="rotate(-90 121.5 123.4)">VS+</text>
<text x="123.3" y="123.4" transform="rotate(-90 123.3 123.4)">VS+</text>
</g>
<g font-size="1.6" fill="#000080">
<text x="165" y="13.2">R97</text>
<text x="165.5" y="16.7">0</text>
<text x="185.6" y="12.4">C69</text>
<text x="220" y="13.5">R21</text>
<text x="220.4" y="17.4">10</text>
<text x="5.5" y="23.4">J6</text>
<text x="30" y="18.7">R94</text>
<text x="32.4" y="22.1">0</text>
<text x="91.4" y="21.6">T1</text>
<text x="118.9" y="23.8">R22</text>
<text x="137.2" y="21.6">T2</text>
<text x="168.8" y="24">R99</text>
<text x="185.8" y="18.3">.1uF</text>
<text x="203" y="23.8">R23</text>
<text x="246.5" y="22.7">24.9</text>
<text x="246.7" y="20.7">R100</text>
<text x="29.8" y="26.2">R95</text>
<text x="33.3" y="29.6">0</text>
<text x="118.7" y="25.4">49.9</text>
<text x="171" y="27.6">0</text>
<text x="195.7" y="26.2">C15</text>
<text x="202.8" y="25.4">24.9</text>
<text x="246.9" y="28.2">C148</text>
<text x="246.9" y="29.8">3.3pF</text>
<text x="31.6" y="33.1">R96</text>
<text x="118.9" y="34.8">R25</text>
<text x="168.8" y="31.3">R106 DNI</text>
<text x="171" y="34.9">0</text>
<text x="195.7" y="33.7">.1uF</text>
<text x="203" y="34.8">R24</text>
<text x="246.9" y="34.9">R101</text>
<text x="7.3" y="41.7">J8</text>
<text x="31.3" y="40.2">R82</text>
<text x="33.8" y="36.8">0</text>
<text x="89.6" y="36.2">ADT1-1WT</text>
<text x="118.7" y="36.4">49.9</text>
<text x="135.3" y="36.2">ADT1-1WT</text>
<text x="186.2" y="41.5">C68</text>
<text x="202.8" y="36.4">24.9</text>
<text x="246.5" y="36.6">24.9</text>
<text x="33.8" y="44.1">0</text>
<text x="81.9" y="46.5">R84</text>
<text x="94.4" y="43.5">C33</text>
<text x="94.4" y="45.7">.1uF</text>
<text x="143.7" y="43.5">C34</text>
<text x="143.7" y="45.7">.1uF</text>
<text x="165.1" y="42.4">R98</text>
<text x="166.2" y="45.9">0</text>
<text x="185.8" y="47.6">.1uF</text>
<text x="218" y="42.4">R26</text>
<text x="218.9" y="46.3">10</text>
<text x="81.7" y="48.3">0</text>
<text x="122" y="82.1">.1uF</text>
<text x="122.2" y="80.3">C70</text>
<text x="129.1" y="82.7">10uF</text>
<text x="129.5" y="81">C71</text>
<text x="136.6" y="82.1">.1uF</text>
<text x="136.8" y="80.3">C72</text>
<text x="143.7" y="82.7">10uF</text>
<text x="144.1" y="81">C73</text>
<text x="161.5" y="87.1">10K</text>
<text x="161.6" y="85.4">R35</text>
<text x="123.1" y="99">R36</text>
<text x="151.8" y="98">JP7</text>
<text x="107.9" y="103.9">THS4509</text>
<text x="109.7" y="105.7">U4</text>
<text x="124.2" y="103.1">348</text>
<text x="152.3" y="102.6">R38</text>
<text x="153.4" y="106.8">68</text>
<text x="167.3" y="102.6">L6</text>
<text x="167.3" y="105.9">150nH</text>
<text x="181.9" y="102.4">C75</text>
<text x="182.9" y="106.8">47pF</text>
<text x="70.8" y="108.5">T5</text>
<text x="85" y="110.1">R40</text>
<text x="85.9" y="113.8">100</text>
<text x="199.3" y="109.4">C76</text>
<text x="199.3" y="111.6">5pF</text>
<text x="216.9" y="111">47nH</text>
<text x="217.4" y="108.8">L11</text>
<text x="199.3" y="118.5">C104</text>
<text x="45" y="121.4">R86</text>
<text x="49.4" y="121.3">ZERO</text>
<text x="86.9" y="124.7">R44</text>
<text x="87.8" y="121.1">100</text>
<text x="199.3" y="120.7">5pF</text>
<text x="216.7" y="120.5">L12</text>
<text x="216.7" y="122.7">47nH</text>
<text x="49.4" y="129.5">R87</text>
<text x="49.4" y="131.7">ZERO</text>
<text x="65.3" y="126.9">WBC1-1</text>
<text x="71" y="131.5">C80</text>
<text x="123.1" y="131.9">R48</text>
<text x="152.3" y="126.4">R46</text>
<text x="153.4" y="130.6">68</text>
<text x="166.4" y="129.5">150nH</text>
<text x="167.3" y="126.4">L7</text>
<text x="181.9" y="126.2">C77</text>
<text x="182.9" y="130.6">47pF</text>
<text x="70.8" y="133.3">.1uF</text>
<text x="124.2" y="136.1">348</text>
<text x="101.9" y="149.8">.1uF</text>
<text x="102" y="148">C78</text>
<text x="109.2" y="149.8">.1uF</text>
<text x="109.3" y="148">C79</text>
<text x="118.3" y="146.1">.1uF</text>
<text x="118.5" y="144.3">C81</text>
<text x="125.5" y="146.7">10uF</text>
<text x="125.8" y="145">C82</text>
<text x="132.9" y="146.1">.1uF</text>
<text x="133.1" y="144.3">C83</text>
<text x="140.1" y="146.7">10uF</text>
<text x="140.4" y="145">C84</text>
</g>
<g font-size="1.6" fill="#800000">
<text x="256.4" y="15.2">IN_P</text>
<text x="263.3" y="15.2">SH3</text>
<text x="216.2" y="29.8">VCM</text>
<text x="221.3" y="29.8">SH3</text>
<text x="256.4" y="44.4">IN_M</text>
<text x="263.3" y="44.4">SH3</text>
<text x="87.8" y="139.6">SH3</text>
<text x="92.2" y="139.6">AMP_VCM</text>
</g>
<g font-size="1.6">
<text x="9.1" y="21.6">IN+</text>
<text x="173.7" y="24">DNI</text>
<text x="34.7" y="26.2">DNI</text>
<text x="119" y="26.9">DNI</text>
<text x="36.6" y="33.1">DNI</text>
<text x="12.8" y="39.9">IN-</text>
<text x="36" y="40.2">DNI</text>
<text x="118.3" y="37.9">DNI</text>
<text x="7.5" y="43.5">DNI</text>
<text x="140.8" y="72.8">VS-</text>
<text x="122.2" y="83.9">25V</text>
<text x="136.8" y="83.9">25V</text>
<text x="159.1" y="80.1">VS+5V</text>
<text x="128.7" y="84.5">10V</text>
<text x="143.4" y="84.5">10V</text>
<text x="161.5" y="88.7">1/10W</text>
<text x="149.9" y="91.1">(SHUNT 1-2)</text>
<text x="161.6" y="90.5">1%</text>
<text x="167.2" y="107.7">DNI</text>
<text x="152.7" y="108.5">DNI</text>
<text x="182.1" y="108.6">DNI</text>
<text x="198.6" y="113.4">DNI</text>
<text x="216.9" y="112.7">DNI</text>
<text x="47" y="124.5">DNI</text>
<text x="199" y="122.5">DNI</text>
<text x="216.5" y="124.2">DNI</text>
<text x="167" y="131.3">DNI</text>
<text x="71" y="135.1">16V</text>
<text x="152.5" y="132.2">DNI</text>
<text x="181.9" y="132.4">DNI</text>
<text x="137.2" y="138.6">VS+5V</text>
<text x="118.5" y="148">25V</text>
<text x="125.1" y="148.5">10V</text>
<text x="133.1" y="148">25V</text>
<text x="139.7" y="148.5">10V</text>
<text x="102" y="151.6">25V</text>
<text x="109.3" y="151.6">25V</text>
<text x="210.3" y="164.2">Title</text>
<text x="210.3" y="169.7">Size</text>
<text x="217.6" y="169.7">Document Number</text>
<text x="270.7" y="169.7">Rev</text>
<text x="210.3" y="175.2">Date:</text>
<text x="219.8" y="175.2">Friday, January 08, 2010</text>
<text x="246.9" y="175.2">Sheet</text>
<text x="256" y="175.2">1</text>
<text x="261.5" y="175.2">of</text>
<text x="267" y="175.2">6</text>
</g>
<g font-size="1.6" fill="#004000">
<text x="18.6" y="23.4">IN+</text>
<text x="44.2" y="27.1">AMP_IN+</text>
<text x="161.3" y="25.2">AMP-</text>
<text x="46.1" y="34.4">AMP_IN-</text>
<text x="161.3" y="32.6">AMP+</text>
<text x="20.5" y="41.7">IN-</text>
<text x="133.9" y="94.7">AMP_PD</text>
<text x="225.3" y="103.9">AMP+</text>
<text x="31.4" y="111.2">AMP_IN-</text>
<text x="31.4" y="122.2">AMP_IN+</text>
<text x="225.3" y="127.7">AMP-</text>
</g>
<g font-size="1.3">
<text x="29.3" y="1.4">5</text>
<text x="84.1" y="1.4">4</text>
<text x="139" y="1.4">3</text>
<text x="193.8" y="1.4">2</text>
<text x="248.7" y="1.4">1</text>
<text x=".5" y="24.7">D</text>
<text x="276.6" y="24.7">D</text>
<text x=".5" y="68.2">C</text>
<text x="276.6" y="68.2">C</text>
<text x=".5" y="111.6">B</text>
<text x="276.6" y="111.6">B</text>
<text x=".5" y="155">A</text>
<text x="276.6" y="155">A</text>
<text x="29.3" y="176.9">5</text>
<text x="84.1" y="176.9">4</text>
<text x="139" y="176.9">3</text>
<text x="193.8" y="176.9">2</text>
<text x="248.7" y="176.9">1</text>
</g>
<g font-size="1.3" fill="#00f">
<text x="9.7" y="23">SMA</text>
<text x="9.9" y="25.4">END</text>
<text x="11.5" y="41.3">SMA</text>
<text x="11.7" y="43.7">END</text>
</g>
</svg>
